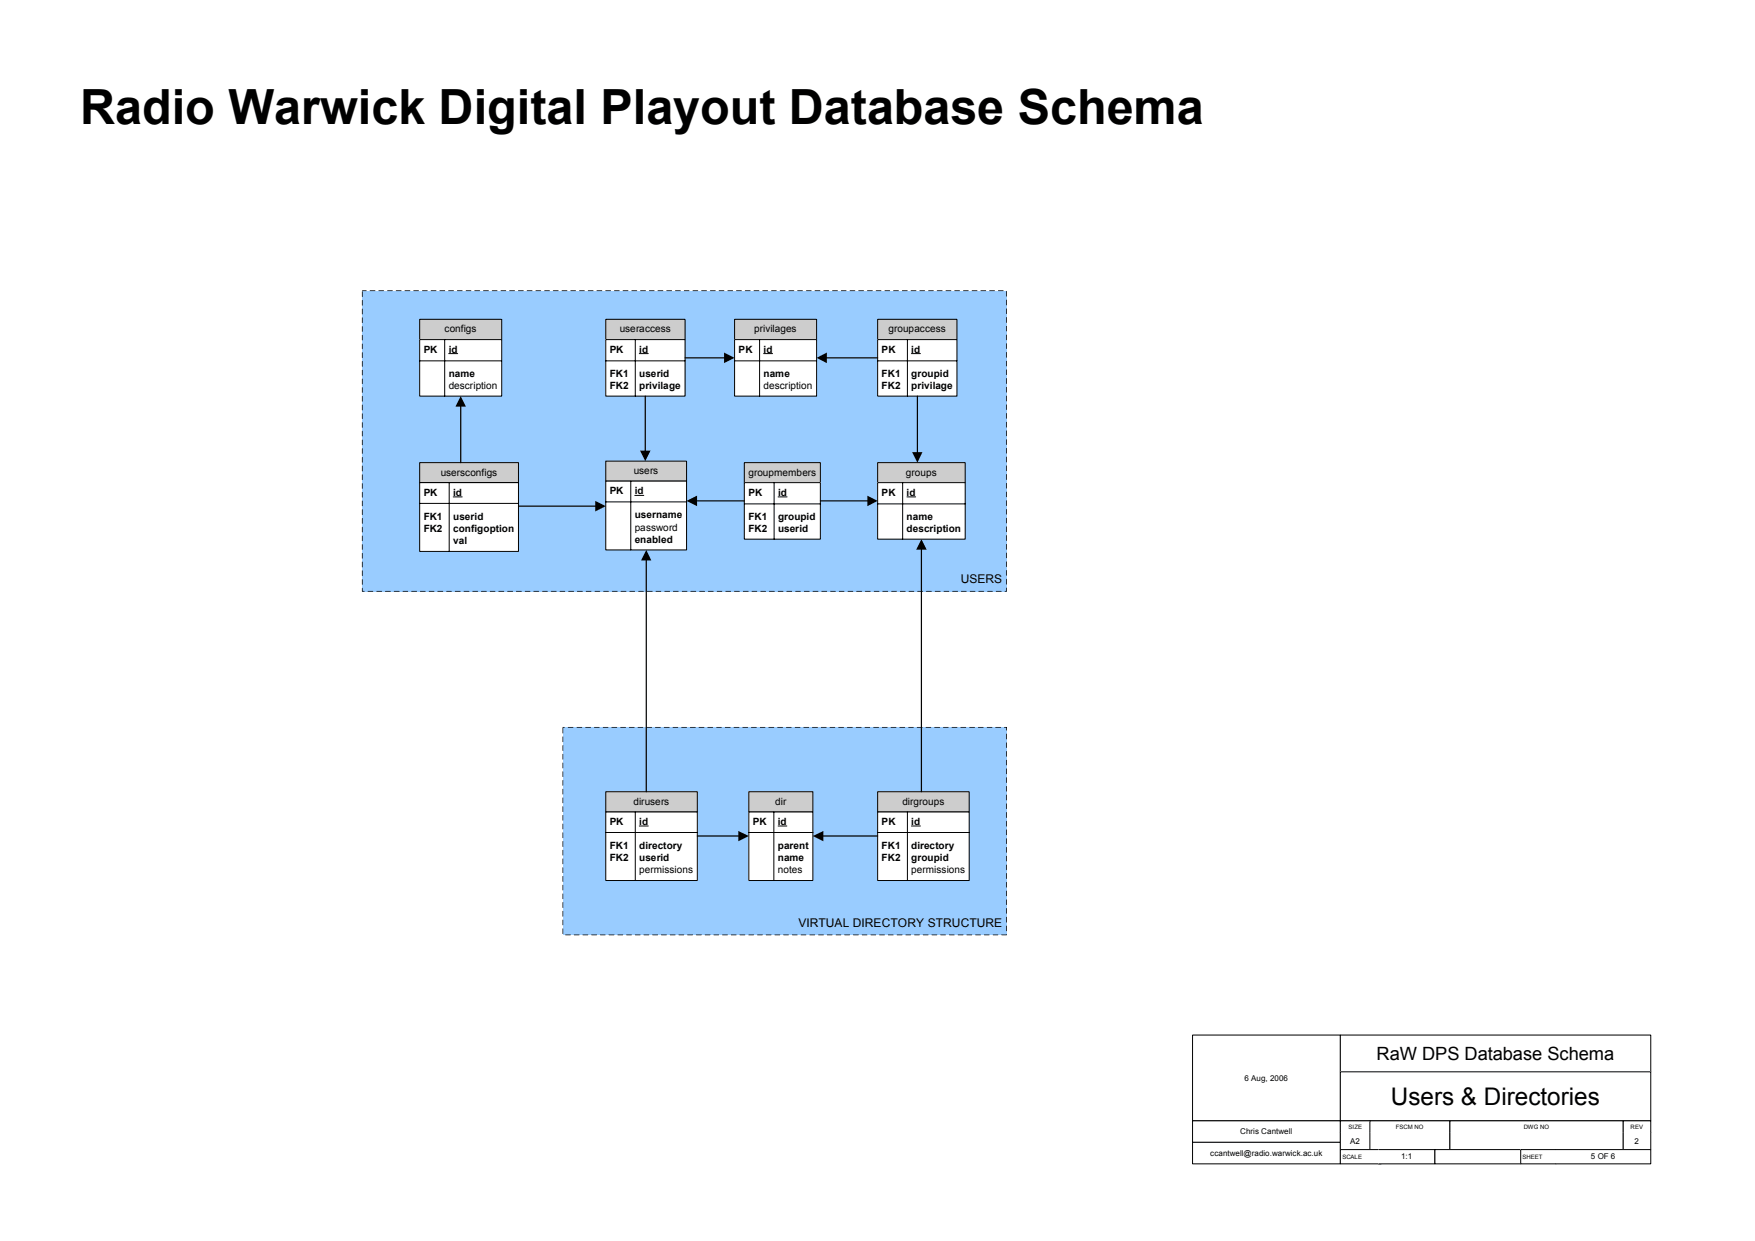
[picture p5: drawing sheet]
<svg xmlns="http://www.w3.org/2000/svg" width="594mm" height="420mm" viewBox="0 0 594 420" stroke-linecap="round" stroke-linejoin="round" font-family="sans-serif">
<path d="M190.5 246.2h150.2v70.3h-150.2z" fill="#9cf"/>
<path d="M190.4 246.5h.3l-.2 1.8zM190.4 249.4h.3l-.2 1.9zM190.4 252.4h.3l-.2 1.9zM190.5 255.2l.2 .2-.2 1.8zM190.5 258.1l.2 .2-.2 1.9zM190.5 261.1l.2 .2-.2 1.8zM190.5 264.1l.2 .1-.2 1.8zM190.4 267.1h.3l-.2 1.9zM190.4 270.1h.3l-.2 1.8zM190.4 273h.3l-.2 1.9zM190.5 275.9l.2 .1-.2 1.9zM190.5 278.8l.2 .2-.2 1.8zM190.5 281.8l.2 .1-.2 1.9zM190.5 284.7l.2 .2-.2 1.9zM190.5 287.7l.2 .2-.2 1.7zM190.4 290.7h.3l-.2 1.9zM190.4 293.7h.3l-.2 1.9zM190.5 296.6l.2 .1-.2 1.8zM190.4 299.6h.3l-.2 1.9zM190.4 302.6h.3l-.2 1.9zM190.5 305.4l.2 .2-.2 1.8zM190.5 308.4l.2 .1-.2 1.9zM190.5 311.3l.2 .2-.2 1.8zM190.5 314.3l.2 .2-.2 1.7zM191.3 316.5h1.9l-.1 .2zM194.2 316.5h2l-.1 .2zM197.2 316.5h1.9l-.1 .2zM200.2 316.4l1.9 .1-1.9 .2zM203.2 316.4l1.9 .1-1.9 .2zM206 316.5h2l-.2 .2zM209 316.5h2l-.2 .2zM211.9 316.5h2l-.1 .2zM214.9 316.5h1.9l-.1 .2zM217.8 316.5h2l-.1 .2zM220.8 316.5h2l-.1 .2zM223.8 316.5h1.9l-.1 .2zM226.7 316.5h2l-.1 .2zM229.7 316.5h1.9l-.1 .2zM232.6 316.5h2l-.2 .2zM235.5 316.5h2.1l-.2 .2zM238.5 316.5h2l-.1 .2zM241.5 316.5h1.9l-.1 .2zM244.5 316.4l1.9 .1-1.9 .2zM247.4 316.5h1.9v.2zM250.4 316.4l1.9 .1-1.9 .2zM253.3 316.5h2l-.2 .2zM256.4 316.4l1.8 .1-1.8 .2zM259.2 316.5h2l-.2 .2zM262.1 316.5h2.1l-.2 .2zM265.1 316.5h1.9l-.1 .2zM268 316.5h2l-.1 .2zM271.1 316.4l1.9 .1-1.9 .2zM274 316.5h1.9l-.1 .2zM277 316.4l1.9 .1-1.9 .2zM279.9 316.5h1.9l-.1 .2zM282.9 316.4l1.9 .1-1.9 .2zM285.7 316.5h2.1l-.2 .2zM288.7 316.5h2l-.1 .2zM291.7 316.5h1.9l-.1 .2zM294.6 316.5h2l-.1 .2zM297.7 316.4l1.8 .1-1.8 .2zM300.6 316.4l1.9 .1-1.9 .2zM303.6 316.4l1.9 .1-1.9 .2zM306.6 316.4l1.8 .1-1.8 .2zM309.5 316.4l1.9 .1-1.9 .2zM312.3 316.5h2.1l-.2 .2zM315.3 316.5h2l-.1 .2zM318.3 316.5h1.9l-.1 .2zM321.2 316.5h2l-.1 .2zM324.2 316.5h1.9l-.1 .2zM327.2 316.4l1.9 .1-1.9 .2zM330.1 316.5h2l-.1 .2zM333.2 316.4l1.8 .1-1.8 .2zM336 316.5h2l-.2 .2zM338.9 316.5l2-.1-.2 .3zM340.6 313.4h.3l-.2 1.9zM340.6 310.5h.3l-.2 1.8zM340.6 307.5h.3l-.2 1.9zM340.7 304.5l.2 .1-.2 1.8zM340.7 301.5l.2 .2-.2 1.7zM340.7 298.5l.2 .2-.2 1.9zM340.7 295.6l.2 .1-.2 1.9zM340.6 292.8h.3l-.2 1.8zM340.6 289.8h.3l-.2 1.9zM340.6 286.9h.3l-.2 1.8zM340.6 283.9h.3l-.2 1.9zM340.6 280.9h.3l-.2 1.9zM340.7 277.9l.2 .1-.2 1.8zM340.7 274.9l.2 .2-.2 1.8zM340.7 271.9l.2 .2-.2 1.9zM340.7 269l.2 .2-.2 1.8zM340.6 266.2h.3l-.2 1.9zM340.6 263.2h.3l-.2 1.9zM340.6 260.3h.3l-.2 1.8zM340.6 257.3h.3l-.2 1.9zM340.7 254.3l.2 .1-.2 1.8zM340.7 251.3l.2 .2-.2 1.7zM340.7 248.3l.2 .2-.2 1.9zM339.8 246.2h1.1l-.2 1.2-.1-1.2 .1 .2zM336.9 246.2h2l-.2 .2zM334 246.2h2l-.2 .2zM331 246.2h2l-.2 .2zM328.1 246.2h1.9l-.1 .2zM325.1 246.2h2l-.1 .2zM322.1 246.2h2l-.1 .2zM319.2 246.2h1.9l-.1 .2zM316.2 246.2h2.1l-.2 .2zM313.3 246.2h2l-.2 .2zM310.3 246.2h2l-.1 .2zM307.4 246.2h2l-.2 .2zM304.5 246.2h1.9l-.1 .2zM301.5 246.2h1.9v.2zM298.5 246.2h2l-.1 .2zM295.6 246.1l1.9 .1-1.9 .2zM292.6 246.2h1.9v.2zM289.6 246.2h2.1l-.2 .2zM286.7 246.2h2l-.2 .2zM283.7 246.2h2l-.1 .2zM280.8 246.2h2l-.2 .2zM277.9 246.2h1.9l-.1 .2zM274.9 246.2h2l-.1 .2zM271.9 246.2h2l-.1 .2zM269 246.2h1.9l-.1 .2zM266 246.2h2l-.1 .2zM263.1 246.2h2l-.2 .2zM260.1 246.2h2l-.1 .2zM257.2 246.2h2l-.2 .2zM254.3 246.1l1.9 .1-1.9 .2zM251.3 246.2h1.9l-.1 .2zM248.3 246.2h2l-.1 .2zM245.4 246.2h1.9l-.1 .2zM242.4 246.2h1.9v.2zM239.4 246.2h2l-.1 .2zM236.5 246.2h2l-.2 .2zM233.5 246.2h2l-.1 .2zM230.6 246.2h2l-.2 .2zM227.7 246.2h1.9l-.2 .2zM224.7 246.2h1.9v.2zM221.7 246.2h2l-.1 .2zM218.8 246.2h1.9l-.1 .2zM215.8 246.2h2l-.1 .2zM212.8 246.2h2l-.1 .2zM209.9 246.2h2l-.2 .2zM206.9 246.2h2.1l-.2 .2zM204 246.2h2l-.2 .2zM201.2 246.1l1.8 .1-1.8 .2zM198.1 246.2h2l-.1 .2zM195.2 246.1l1.9 .1-1.9 .2zM192.2 246.2h1.9l-.1 .2zM190.4 246.2h.8l-.1 .2z" fill="#010101"/>
<path d="M122.7 98.5h218v101.7h-218z" fill="#9cf"/>
<path d="M122.5 98.7l.2-.1 .1 .1-.1 1.9zM122.5 101.7l.2-.2 .1 .2-.1 1.8zM122.5 104.6h.3l-.1 1.8zM122.5 107.5h.3l-.1 1.9zM122.5 110.5h.3l-.1 1.9zM122.5 113.5h.3l-.1 1.8zM122.5 116.4h.3l-.1 1.9zM122.5 119.4l.2-.2 .1 .2-.1 1.8zM122.5 122.3l.2-.1 .1 .1-.1 1.9zM122.5 125.3l.2-.2 .1 .2-.1 1.8zM122.5 128.3l.2-.2 .1 .2-.1 1.7zM122.5 131.1h.3l-.1 1.9zM122.5 134.1h.3l-.1 1.9zM122.5 137.1h.3l-.1 1.8zM122.5 140h.3l-.1 1.9zM122.5 143h.3l-.1 1.9zM122.5 146l.2-.2 .1 .2-.1 1.8zM122.5 148.9l.2-.1 .1 .1-.1 1.9zM122.5 151.9l.2-.2 .1 .2-.1 1.8zM122.5 154.9l.2-.2 .1 .2-.1 1.7zM122.5 157.7h.3l-.1 1.9zM122.5 160.7h.3l-.1 1.9zM122.5 163.7h.3l-.1 1.8zM122.5 166.6h.3l-.1 1.9zM122.5 169.6h.3l-.1 1.8zM122.5 172.6l.2-.2 .1 .2-.1 1.8zM122.5 175.5l.2-.2 .1 .2-.1 1.9zM122.5 178.5l.2-.2 .1 .2-.1 1.8zM122.5 181.4l.2-.1 .1 .1-.1 1.8zM122.5 184.3h.3l-.1 1.9zM122.5 187.3h.3l-.1 1.8zM122.5 190.2h.3l-.1 1.9zM122.5 193.2h.3l-.1 1.9zM122.5 196.2h.3l-.1 1.8zM122.5 199.1l.2-.1 .1 .1v1.1l-.1-.1h.7v.2l-.9-.1zM124.5 200.1l1.9 .1-1.9 .1zM127.5 200.1l1.9 .1-1.9 .1zM130.3 200.2l.2-.1 1.8 .1zM133.3 200.2l.1-.1 1.9 .1zM136.2 200.2l.2-.1 1.8 .1zM139.2 200.2l.2-.1 1.7 .1zM142.2 200.1l1.9 .1-1.9 .1zM145.2 200.1l1.9 .1-1.9 .1zM148.2 200.1l1.8 .1-1.8 .1zM151.1 200.1l1.9 .1-1.9 .1zM153.9 200.2l.2-.1 1.8 .1zM156.9 200.2l.1-.1 1.9 .1zM160 200.1l1.9 .1-1.9 .1-.2-.1zM163 200.1l1.8 .1-1.8 .1-.2-.1zM165.9 200.1l1.8 .1-1.8 .1zM168.8 200.1l1.9 .1-1.9 .1zM171.8 200.1l1.8 .1-1.8 .1zM174.7 200.1l1.9 .1-1.9 .1zM177.7 200.1l1.9 .1-1.9 .1zM180.7 200.1l1.8 .1-1.8 .1-.2-.1zM183.5 200.2l.1-.1 1.9 .1zM186.6 200.1l1.9 .1-1.9 .1-.2-.1zM189.4 200.2l.2-.1 1.7 .1zM192.4 200.1l1.9 .1-1.9 .1zM195.4 200.1l1.9 .1-1.9 .1zM198.4 200.1l1.8 .1-1.8 .1zM201.3 200.1l1.9 .1-1.9 .1zM204.3 200.1l1.9 .1-1.9 .1zM207.3 200.1l1.8 .1-1.8 .1-.2-.1zM210.2 200.1l1.9 .1-1.9 .1-.1-.1zM213 200.2l.2-.1 1.8 .1zM216.1 200.1l1.8 .1-1.8 .1-.1-.1zM219 200.1l1.9 .1-1.9 .1zM222 200.1l1.9 .1-1.9 .1zM225 200.1l1.8 .1-1.8 .1zM227.9 200.1l1.9 .1-1.9 .1zM230.9 200.1l1.8 .1-1.8 .1zM233.7 200.2l.1-.1 1.9 .1zM236.8 200.1l1.9 .1-1.9 .1-.2-.1zM239.8 200.1l1.7 .1-1.7 .1-.2-.1zM242.6 200.2l.1-.1 1.8 .1zM245.6 200.1l1.9 .1-1.9 .1zM248.6 200.1l1.8 .1-1.8 .1zM251.5 200.1l1.9 .1-1.9 .1zM254.5 200.1l1.9 .1-1.9 .1zM257.5 200.1l1.8 .1-1.8 .1zM260.4 200.1l1.9 .1-1.9 .1-.1-.1zM263.4 200.1l1.9 .1-1.9 .1-.2-.1zM266.4 200.1l1.7 .1-1.7 .1-.2-.1zM269.1 200.2l.2-.1 1.8 .1zM272.2 200.1l1.9 .1-1.9 .1zM275.2 200.1l1.8 .1-1.8 .1zM278.1 200.1l1.9 .1-1.9 .1zM281.1 200.1l1.8 .1-1.8 .1zM284 200.1l1.9 .1-1.9 .1zM287 200.1l1.9 .1-1.9 .1-.2-.1zM289.8 200.2l.2-.1 1.8 .1zM292.9 200.1l1.8 .1-1.8 .1-.1-.1zM295.9 200.1l1.8 .1-1.8 .1-.2-.1zM298.8 200.1l1.8 .1-1.8 .1zM301.7 200.1l1.9 .1-1.9 .1zM304.7 200.1l1.9 .1-1.9 .1zM307.7 200.1l1.8 .1-1.8 .1zM310.5 200.2l.1-.1 1.9 .1zM313.6 200.1l1.9 .1-1.9 .1-.2-.1zM316.6 200.1l1.8 .1-1.8 .1-.2-.1zM319.4 200.2l.1-.1 1.8 .1zM322.4 200.1l1.9 .1-1.9 .1zM325.4 200.1l1.8 .1-1.8 .1zM328.3 200.1l1.9 .1-1.9 .1zM331.3 200.1l1.9 .1-1.9 .1zM334.3 200.1l1.8 .1-1.8 .1zM337.2 200.1l1.9 .1-1.9 .1-.1-.1zM340.7 198.9l.2 1.3-.7 .1-.2-.1 .2-.1h.5l-.1 .1zM340.7 195.9l.2 .2-.2 1.9zM340.7 193l.2 .1-.2 1.9zM340.6 190.2h.3l-.2 1.8zM340.6 187.2h.3l-.2 1.9zM340.6 184.2h.3l-.2 1.9zM340.6 181.3h.3l-.2 1.8zM340.6 178.3h.3l-.2 1.9zM340.7 175.3l.2 .1-.2 1.8zM340.7 172.3l.2 .2-.2 1.7zM340.7 169.3l.2 .2-.2 1.9zM340.7 166.4l.2 .1-.2 1.9zM340.6 163.6h.3l-.2 1.8zM340.6 160.6h.3l-.2 1.9zM340.6 157.6h.3l-.2 1.9zM340.6 154.7h.3l-.2 1.8zM340.6 151.7h.3l-.2 1.9zM340.7 148.7l.2 .1-.2 1.8zM340.7 145.7l.2 .2-.2 1.8zM340.7 142.7l.2 .2-.2 1.9zM340.7 139.8l.2 .2-.2 1.8zM340.6 137h.3l-.2 1.9zM340.6 134h.3l-.2 1.9zM340.6 131.1h.3l-.2 1.8zM340.6 128.1h.3l-.2 1.9zM340.7 125.1l.2 .1-.2 1.8zM340.7 122.1l.2 .2-.2 1.7zM340.7 119.1l.2 .2-.2 1.9zM340.7 116.2l.2 .1-.2 1.9zM340.6 113.4h.3l-.2 1.8zM340.6 110.4h.3l-.2 1.9zM340.6 107.4h.3l-.2 1.9zM340.6 104.5h.3l-.2 1.8zM340.6 101.5h.3l-.2 1.9zM340.7 98.5l.2 .1-.2 1.8zM337.9 98.3l1.9 .2-1.9 .1zM334.9 98.3l1.9 .2-1.9 .1zM332 98.3l1.8 .2-1.8 .1zM329 98.3l1.9 .2-1.9 .1zM326 98.5l.1-.2 1.8 .2zM323 98.5l.2-.2 1.7 .2zM320 98.5l.2-.2 1.9 .2zM317.1 98.5l.1-.2 1.9 .2zM314.3 98.3l1.8 .2-1.8 .1zM311.3 98.3l1.9 .2-1.9 .1zM308.3 98.3l1.9 .2-1.9 .1zM305.4 98.3l1.8 .2-1.8 .1zM302.4 98.3l1.9 .2-1.9 .1zM299.4 98.5l.1-.2 1.8 .2zM296.4 98.5l.2-.2 1.8 .2zM293.4 98.5l.2-.2 1.9 .2zM290.5 98.5l.2-.2 1.8 .2zM287.7 98.3l1.9 .2-1.9 .1zM284.7 98.3l1.9 .2-1.9 .1zM281.8 98.3l1.8 .2-1.8 .1zM278.8 98.3l1.9 .2-1.9 .1zM275.8 98.3l1.9 .2-1.9 .1zM272.8 98.5l.2-.2 1.7 .2zM269.8 98.5l.2-.2 1.8 .2zM267 98.3l1.9 .2-1.9 .1-.1-.1zM263.9 98.5l.2-.2 1.8 .2zM261.1 98.3l1.9 .2-1.9 .1zM258.1 98.3l1.9 .2-1.9 .1zM255.2 98.3l1.8 .2-1.8 .1zM252.2 98.3l1.9 .2-1.9 .1zM249.3 98.3l1.8 .2-1.8 .1zM246.2 98.5l.2-.2 1.8 .2zM243.2 98.5l.2-.2 1.8 .2zM240.3 98.5l.1-.2 1.9 .2zM237.3 98.5l.2-.2 1.8 .2zM234.5 98.3l1.9 .2-1.9 .1zM231.6 98.3l1.8 .2-1.8 .1zM228.6 98.3l1.9 .2-1.9 .1zM225.6 98.3l1.9 .2-1.9 .1zM222.7 98.3l1.8 .2-1.8 .1zM219.6 98.5l.2-.2 1.8 .2zM216.7 98.5l.1-.2 1.9 .2zM213.7 98.5l.2-.2 1.8 .2zM210.7 98.5l.2-.2 1.9 .2zM207.9 98.3l1.9 .2-1.9 .1zM205 98.3l1.8 .2-1.8 .1zM202 98.3l1.9 .2-1.9 .1zM199 98.3l1.9 .2-1.9 .1zM196 98.5l.2-.2 1.7 .2zM193 98.5l.2-.2 1.8 .2zM190.1 98.5l.1-.2 1.9 .2zM187.1 98.5l.2-.2 1.8 .2zM184.3 98.3l1.9 .2-1.9 .1zM181.3 98.3l1.9 .2-1.9 .1zM178.4 98.3l1.8 .2-1.8 .1zM175.4 98.3l1.9 .2-1.9 .1zM172.5 98.3l1.8 .2-1.8 .1zM169.4 98.5l.2-.2 1.8 .2zM166.4 98.5l.2-.2 1.8 .2zM163.5 98.5l.2-.2 1.8 .2zM160.5 98.5l.2-.2 1.9 .2zM157.7 98.3l1.9 .2-1.9 .1zM154.8 98.3l1.8 .2-1.8 .1zM151.8 98.3l1.9 .2-1.9 .1zM148.8 98.3l1.9 .2-1.9 .1zM145.9 98.3l1.8 .2-1.8 .1zM142.8 98.5l.2-.2 1.8 .2zM139.9 98.5l.1-.2 1.8 .2zM136.9 98.5l.2-.2 1.8 .2zM133.9 98.5l.2-.2 1.9 .2zM131.1 98.3l1.9 .2-1.9 .1zM128.2 98.3l1.8 .2-1.8 .1zM125.2 98.3l1.9 .2-1.9 .1zM122.5 98.5l.2-.2 1.4 .2z" fill="#010101"/>
<path d="M297.1 268.1h31v6.8h-31z" fill="#cdcdcd"/>
<path d="M297.1 268.1h31v6.8h-31z" fill="none" stroke="#010101" stroke-width=".34"/>
<path d="M297.1 274.9h31v23.2h-31z" fill="#fff"/>
<path d="M297.1 274.9h31v23.2h-31zM307.2 274.9v23.2M308.5 279.7h3.1M297.1 281.9h31" fill="none" stroke="#010101" stroke-width=".34"/>
<path d="M205.1 268.1h30.9v6.8h-30.9z" fill="#cdcdcd"/>
<path d="M205.1 268.1h30.9v6.8h-30.9z" fill="none" stroke="#010101" stroke-width=".34"/>
<path d="M205.1 274.9h30.9v23.2h-30.9z" fill="#fff"/>
<path d="M205.1 274.9h30.9v23.2h-30.9zM215 274.9v23.2M216.4 279.7h3M205.1 281.9h30.9" fill="none" stroke="#010101" stroke-width=".34"/>
<path d="M253.5 268.1h21.7v6.8h-21.7z" fill="#cdcdcd"/>
<path d="M253.5 268.1h21.7v6.8h-21.7z" fill="none" stroke="#010101" stroke-width=".34"/>
<path d="M253.5 274.9h21.7v23.2h-21.7z" fill="#fff"/>
<path d="M253.5 274.9h21.7v23.2h-21.7zM262 274.9v23.2M263.4 279.7h3M253.5 281.9h21.7" fill="none" stroke="#010101" stroke-width=".34"/>
<path d="M278.3 283h18.8" fill="none" stroke="#010101" stroke-width=".41"/>
<path d="M275.2 283l3.5-1.7v3.5z" fill="#010101"/>
<path d="M236 283h14.4" fill="none" stroke="#010101" stroke-width=".41"/>
<path d="M249.9 281.3l3.6 1.7-3.6 1.8z" fill="#010101"/>
<path d="M205.1 156.1h27.3v6.8h-27.3z" fill="#cdcdcd"/>
<path d="M205.1 156.1h27.3v6.8h-27.3z" fill="none" stroke="#010101" stroke-width=".34"/>
<path d="M205.1 162.9h27.3v23.3h-27.3z" fill="#fff"/>
<path d="M205.1 162.9h27.3v23.3h-27.3zM205.1 169.9h27.3M213.5 162.9v23.3M214.9 167.7h3" fill="none" stroke="#010101" stroke-width=".34"/>
<path d="M297.1 156.6h29.6v6.8h-29.6z" fill="#cdcdcd"/>
<path d="M297.1 156.6h29.6v6.8h-29.6z" fill="none" stroke="#010101" stroke-width=".34"/>
<path d="M297.1 163.4h29.6v19.1h-29.6z" fill="#fff"/>
<path d="M297.1 163.4h29.6v19.1h-29.6zM297.1 170.6h29.6M305.6 163.4v19.1M307 168.2h3" fill="none" stroke="#010101" stroke-width=".34"/>
<path d="M252 156.6h25.7v6.8h-25.7z" fill="#cdcdcd"/>
<path d="M252 156.6h25.7v6.8h-25.7z" fill="none" stroke="#010101" stroke-width=".34"/>
<path d="M252 163.4h25.7v19.1h-25.7z" fill="#fff"/>
<path d="M252 163.4h25.7v19.1h-25.7zM252 170.6h25.7M262 163.4v19.1M263.4 168.2h3" fill="none" stroke="#010101" stroke-width=".34"/>
<path d="M277.7 169.6h16.3" fill="none" stroke="#010101" stroke-width=".41"/>
<path d="M293.6 167.8l3.5 1.8-3.5 1.8z" fill="#010101"/>
<path d="M311.9 185.7v82.4" fill="none" stroke="#010101" stroke-width=".41"/>
<path d="M311.9 182.5l1.8 3.6h-3.6z" fill="#010101"/>
<path d="M235.5 169.6h16.5" fill="none" stroke="#010101" stroke-width=".41"/>
<path d="M232.4 169.6l3.6-1.8v3.6z" fill="#010101"/>
<path d="M218.8 189.2v78.9" fill="none" stroke="#010101" stroke-width=".41"/>
<path d="M218.8 186.2l1.7 3.5h-3.5z" fill="#010101"/>
<path d="M142.1 108.1h27.7v6.9h-27.7z" fill="#cdcdcd"/>
<path d="M142.1 108.1h27.7v6.9h-27.7z" fill="none" stroke="#010101" stroke-width=".34"/>
<path d="M142.1 115h27.7v19.1h-27.7z" fill="#fff"/>
<path d="M142.1 115h27.7v19.1h-27.7zM150.5 115v19.1M151.9 119.7h3M142.1 122.2h27.7" fill="none" stroke="#010101" stroke-width=".34"/>
<path d="M142.1 156.6h33.4v6.8h-33.4z" fill="#cdcdcd"/>
<path d="M142.1 156.6h33.4v6.8h-33.4z" fill="none" stroke="#010101" stroke-width=".34"/>
<path d="M142.1 163.4h33.4v23.3h-33.4z" fill="#fff"/>
<path d="M142.1 163.4h33.4v23.3h-33.4zM142.1 170.4h33.4M152.1 163.4v23.3M153.4 168.2h3.1" fill="none" stroke="#010101" stroke-width=".34"/>
<path d="M297.1 108.1h26.8v6.9h-26.8z" fill="#cdcdcd"/>
<path d="M297.1 108.1h26.8v6.9h-26.8z" fill="none" stroke="#010101" stroke-width=".34"/>
<path d="M297.1 115h26.8v19.1h-26.8z" fill="#fff"/>
<path d="M297.1 115h26.8v19.1h-26.8zM307.2 115v19.1M308.5 119.7h3.1M297.1 122.2h26.8" fill="none" stroke="#010101" stroke-width=".34"/>
<path d="M205.1 108.1h26.8v6.9h-26.8z" fill="#cdcdcd"/>
<path d="M205.1 108.1h26.8v6.9h-26.8z" fill="none" stroke="#010101" stroke-width=".34"/>
<path d="M205.1 115h26.8v19.1h-26.8z" fill="#fff"/>
<path d="M205.1 115h26.8v19.1h-26.8zM215 115v19.1M216.4 119.7h3M205.1 122.2h26.8" fill="none" stroke="#010101" stroke-width=".34"/>
<path d="M175.5 171.4h26.4" fill="none" stroke="#010101" stroke-width=".41"/>
<path d="M201.5 169.6l3.6 1.8-3.6 1.7z" fill="#010101"/>
<path d="M155.9 137.2v19.4" fill="none" stroke="#010101" stroke-width=".41"/>
<path d="M155.9 134.1l1.8 3.6h-3.5z" fill="#010101"/>
<path d="M310.6 134.1v19.4" fill="none" stroke="#010101" stroke-width=".41"/>
<path d="M308.8 153.1h3.4l-1.6 3.5z" fill="#010101"/>
<path d="M218.4 134.1v18.9" fill="none" stroke="#010101" stroke-width=".41"/>
<path d="M216.7 152.6h3.5l-1.8 3.5z" fill="#010101"/>
<path d="M248.7 108.1h27.7v6.9h-27.7z" fill="#cdcdcd"/>
<path d="M248.7 108.1h27.7v6.9h-27.7z" fill="none" stroke="#010101" stroke-width=".34"/>
<path d="M248.7 115h27.7v19.1h-27.7z" fill="#fff"/>
<path d="M248.7 115h27.7v19.1h-27.7zM257.1 115v19.1M258.5 119.7h3M248.7 122.2h27.7" fill="none" stroke="#010101" stroke-width=".34"/>
<path d="M231.9 121.2h13.6" fill="none" stroke="#010101" stroke-width=".41"/>
<path d="M245.1 119.4l3.6 1.8-3.6 1.7z" fill="#010101"/>
<path d="M279.5 121.2h17.6" fill="none" stroke="#010101" stroke-width=".41"/>
<path d="M276.4 121.2l3.5-1.8v3.5z" fill="#010101"/>
<path d="M403.7 350.4h50v29.1h-50z" fill="#fff"/>
<path d="M403.7 350.4h50v29.1h-50z" fill="none" stroke="#010101" stroke-width=".34"/>
<path d="M403.7 379.5h50v7.3h-50z" fill="#fff"/>
<path d="M403.7 379.5h50v7.3h-50z" fill="none" stroke="#010101" stroke-width=".34"/>
<path d="M403.7 386.8h50v7.2h-50z" fill="#fff"/>
<path d="M403.7 386.8h50v7.2h-50z" fill="none" stroke="#010101" stroke-width=".34"/>
<path d="M453.7 350.4h105.1v12.5h-105.1z" fill="#fff"/>
<path d="M453.7 350.4h105.1v12.5h-105.1z" fill="none" stroke="#010101" stroke-width=".34"/>
<path d="M453.7 362.9h105.1v16.6h-105.1z" fill="#fff"/>
<path d="M453.7 362.9h105.1v16.6h-105.1z" fill="none" stroke="#010101" stroke-width=".34"/>
<path d="M453.7 379.5h10.3v3.9h-10.3z" fill="#fff"/>
<path d="M453.7 383.4v-3.9h10.3v3.9" fill="none" stroke="#010101" stroke-width=".34"/>
<path d="M463.7 379.5h27.1v3.9h-27.1z" fill="#fff"/>
<path d="M463.7 383.4v-3.9h27.1v3.9" fill="none" stroke="#010101" stroke-width=".34"/>
<path d="M490.8 379.5h58.7v3.9h-58.7z" fill="#fff"/>
<path d="M490.8 383.4v-3.9h58.7v3.9" fill="none" stroke="#010101" stroke-width=".34"/>
<path d="M549.5 379.5h9.3v3.9h-9.3z" fill="#fff"/>
<path d="M549.5 383.4v-3.9h9.3v3.9" fill="none" stroke="#010101" stroke-width=".34"/>
<path d="M453.7 383.4h10v5.8h-10z" fill="#fff"/>
<path d="M453.7 383.4v5.8h10v-5.8" fill="none" stroke="#010101" stroke-width=".34"/>
<path d="M463.7 383.4h27.1v5.8h-27.1z" fill="#fff"/>
<path d="M463.7 383.4v5.8h27.1v-5.8" fill="none" stroke="#010101" stroke-width=".34"/>
<path d="M490.8 383.4h58.7v5.8h-58.7z" fill="#fff"/>
<path d="M490.8 383.4v5.8h58.7v-5.8" fill="none" stroke="#010101" stroke-width=".34"/>
<path d="M549.5 383.4h9.3v5.8h-9.3z" fill="#fff"/>
<path d="M549.5 383.4v5.8h9.3v-5.8" fill="none" stroke="#010101" stroke-width=".34"/>
<path d="M453.7 389.2h13.8v4.8h-13.8z" fill="#fff"/>
<path d="M467.5 389.2h-13.8v4.8h13.8" fill="none" stroke="#010101" stroke-width=".34"/>
<path d="M466.7 389.2h19v4.8h-19z" fill="#fff"/>
<path d="M466.7 389.2h19v4.8h-19" fill="none" stroke="#010101" stroke-width=".34"/>
<path d="M485.7 389.2h29.1v4.8h-29.1z" fill="#fff"/>
<path d="M485.7 389.2h29.1v4.8h-29.1z" fill="none" stroke="#010101" stroke-width=".34"/>
<path d="M514.8 389.2h11.9v4.8h-11.9z" fill="#fff"/>
<path d="M526.7 389.2h-11.9v4.8h11.9" fill="none" stroke="#010101" stroke-width=".34"/>
<path d="M526.7 389.2h32.1v4.8h-32.1z" fill="#fff"/>
<path d="M526.7 389.2h32.1v4.8h-32.1" fill="none" stroke="#010101" stroke-width=".34"/>
<text font-size="16.4" x="27.1" y="41.8">Radio Warwick Digital Playout Database Schema</text>
<text font-size="8.2" x="470.8" y="374">Users &amp; Directories</text>
<text font-size="6.2" x="466" y="358.7">RaW DPS Database Schema</text>
<g font-size="4.1">
<text x="325.2" y="197.5">USERS</text>
<text x="270.2" y="313.9">VIRTUAL DIRECTORY STRUCTURE</text>
</g>
<g font-size="3.4">
<text x="150.4" y="112.5">configs</text>
<text x="209.8" y="112.5">useraccess</text>
<text x="255.3" y="112.5">privilages</text>
<text x="300.8" y="112.5">groupaccess</text>
<text x="143.4" y="119.4">PK</text>
<text x="151.9" y="119.4">id</text>
<text x="206.4" y="119.4">PK</text>
<text x="216.4" y="119.4">id</text>
<text x="250" y="119.4">PK</text>
<text x="258.5" y="119.4">id</text>
<text x="298.4" y="119.4">PK</text>
<text x="308.4" y="119.4">id</text>
<text x="151.9" y="127.6">name</text>
<text x="151.9" y="131.7">description</text>
<text x="206.4" y="127.6">FK1</text>
<text x="206.4" y="131.7">FK2</text>
<text x="216.4" y="131.7">privilage</text>
<text x="216.4" y="127.6">userid</text>
<text x="258.5" y="127.6">name</text>
<text x="258.5" y="131.7">description</text>
<text x="298.4" y="127.6">FK1</text>
<text x="298.4" y="131.7">FK2</text>
<text x="308.4" y="127.6">groupid</text>
<text x="308.4" y="131.7">privilage</text>
<text x="149.2" y="161">usersconfigs</text>
<text x="214.5" y="160.5">users</text>
<text x="253.3" y="161">groupmembers</text>
<text x="306.7" y="161">groups</text>
<text x="143.4" y="167.8">PK</text>
<text x="153.4" y="167.8">id</text>
<text x="206.4" y="167.3">PK</text>
<text x="214.9" y="167.3">id</text>
<text x="253.3" y="167.8">PK</text>
<text x="263.4" y="167.8">id</text>
<text x="298.4" y="167.8">PK</text>
<text x="306.9" y="167.8">id</text>
<text x="143.4" y="176">FK1</text>
<text x="153.4" y="176">userid</text>
<text x="214.9" y="175.5">username</text>
<text x="214.9" y="179.7">password</text>
<text x="253.3" y="176">FK1</text>
<text x="263.4" y="176">groupid</text>
<text x="306.9" y="176">name</text>
<text x="143.4" y="180.2">FK2</text>
<text x="153.4" y="180.2">configoption</text>
<text x="153.4" y="184.2">val</text>
<text x="214.9" y="183.7">enabled</text>
<text x="253.3" y="180.2">FK2</text>
<text x="263.4" y="180.2">userid</text>
<text x="306.9" y="180.2">description</text>
<text x="214.5" y="272.5">dirusers</text>
<text x="262.4" y="272.5">dir</text>
<text x="305.5" y="272.5">dirgroups</text>
<text x="206.4" y="279.3">PK</text>
<text x="216.4" y="279.3">id</text>
<text x="254.8" y="279.3">PK</text>
<text x="263.3" y="279.3">id</text>
<text x="298.4" y="279.3">PK</text>
<text x="308.4" y="279.3">id</text>
<text x="206.4" y="287.4">FK1</text>
<text x="216.4" y="287.4">directory</text>
<text x="263.3" y="287.4">parent</text>
<text x="298.4" y="287.4">FK1</text>
<text x="308.4" y="287.4">directory</text>
<text x="206.4" y="291.6">FK2</text>
<text x="216.4" y="291.6">userid</text>
<text x="263.3" y="291.6">name</text>
<text x="298.4" y="291.6">FK2</text>
<text x="308.4" y="291.6">groupid</text>
<text x="216.4" y="295.7">permissions</text>
<text x="263.3" y="295.7">notes</text>
<text x="308.4" y="295.7">permissions</text>
</g>
<g font-size="2.7">
<text x="421.3" y="365.8">6 Aug, 2006</text>
<text x="419.9" y="384">Chris Cantwell</text>
<text x="457" y="387.2">A2</text>
<text x="553.3" y="387.2">2</text>
<text x="409.7" y="391.3">ccantwell@radio.warwick.ac.uk</text>
<text x="474.3" y="392.5">1:1</text>
<text x="538.6" y="392.5">5 OF 6</text>
</g>
<g font-size="2">
<text x="456.5" y="382.1">SIZE</text>
<text x="472.5" y="382.1">FSCM NO</text>
<text x="515.8" y="382.1">DWG NO</text>
<text x="551.9" y="382.1">REV</text>
<text x="454.4" y="392.3">SCALE</text>
<text x="515.4" y="392.3">SHEET</text>
</g>
</svg>
